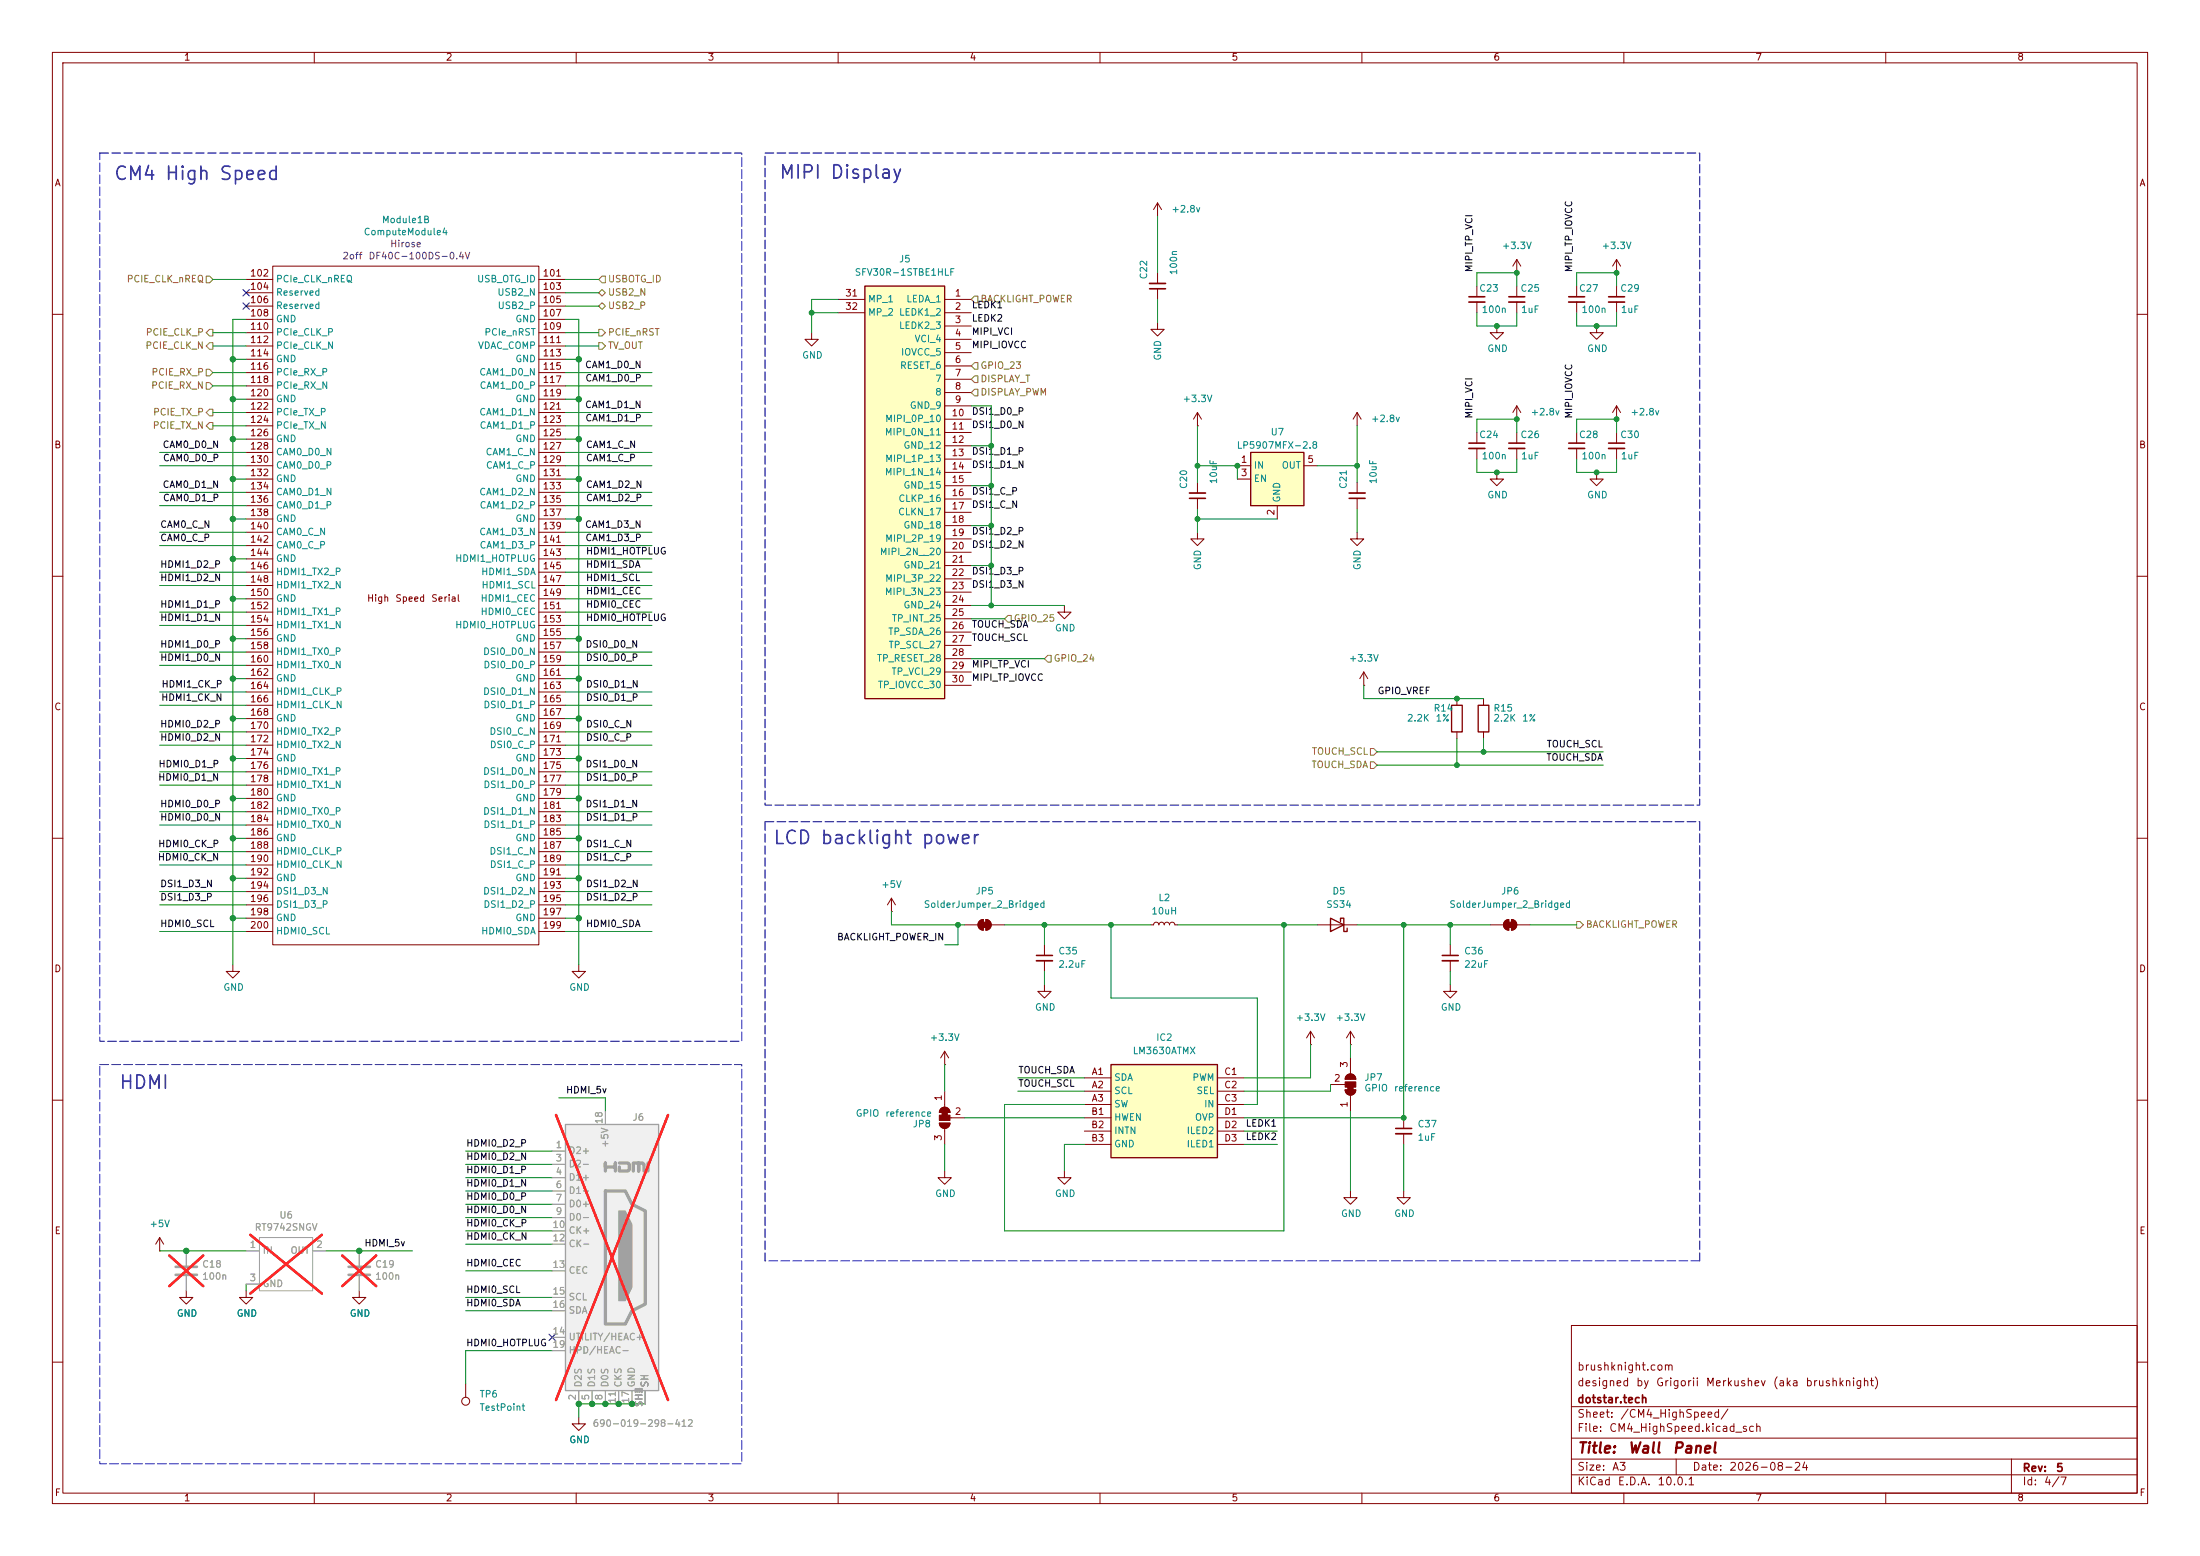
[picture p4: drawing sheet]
<svg xmlns="http://www.w3.org/2000/svg" width="420mm" height="297mm" viewBox="0 0 420 297" stroke-linecap="round" stroke-linejoin="round" font-family="sans-serif">
<g fill="none" stroke="#840000" stroke-width=".19">
<path d="M10 10h400v277h-400zM12 12h396v273h-396zM60 10v2M110 10v2M160 10v2M210 10v2M260 10v2M310 10v2M360 10v2M10 60h2M408 60h2M301 82.6v2"/>
<path d="M301 85.6v2M304.8 90.2v1.2h1.3l-1.3 1.3-1.3-1.3h1.3M10 110h2M408 110h2M10 160h2M408 160h2M10 210h2M408 210h2M300 253h108v32h-108zM10 260h2M300 278.5h108M300 274.5h108"/>
<path d="M300 268.5h108M320 278.5v3M384 278.5v6.5M408 260h2M60 285v2M110 285v2M160 285v2M210 285v2M260 285v2M300 281.5h108M310 285v2M360 285v2"/>
</g>
<path d="M299.5 84.6h3" fill="none" stroke="#840000" stroke-width=".3"/>
<path d="M299.5 85.6h3" fill="none" stroke="#840000" stroke-width=".33"/>
<path d="M165.1 54.6h15.2v78.8h-15.2z" fill="#ffffc2"/>
<path d="M165.1 54.6h15.2v78.8h-15.2zM277.1 134.6h2v5.1h-2zM282.2 134.6h2v5.1h-2z" fill="none" stroke="#840000" stroke-width=".25"/>
<g fill="none" stroke="#840000" stroke-width=".19">
<path d="M160 57.2h5.1M160 59.7h5.1M180.3 57.2h5.1M180.3 59.7h5.1M180.3 62.2h5.1M180.3 64.8h5.1M180.3 67.3h5.1M180.3 69.9h5.1M180.3 72.4h5.1M180.3 74.9h5.1M180.3 77.5h5.1M180.3 80h5.1"/>
<path d="M180.3 82.6h5.1M180.3 85.1h5.1M180.3 87.6h5.1M180.3 90.2h5.1M180.3 92.7h5.1M180.3 95.3h5.1M180.3 97.8h5.1M285.7 90.2v1.2h1.3l-1.3 1.3-1.2-1.3h1.2M180.3 100.3h5.1M180.3 102.9h5.1M180.3 105.4h5.1M180.3 108h5.1"/>
<path d="M180.3 110.5h5.1M180.3 113h5.1M180.3 115.6h5.1M180.3 118.1h5.1M180.3 120.7h5.1M180.3 123.2h5.1M180.3 125.7h5.1M180.3 128.3h5.1M180.3 130.8h5.1M278.1 133.4v1.2M278.1 139.7v1.3M283.2 133.4v1.2"/>
<path d="M283.2 139.7v1.3M250.2 199.4h.1M250.2 196.9l-.8 1.2M250.2 196.9l.8 1.2M250.2 196.9v2.5M35.6 246.4v1.2h1.2l-1.2 1.3-1.3-1.3h1.3M47 246.4v1.2h1.3l-1.3 1.3-1.3-1.3h1.3M88.9 264.2v2.5"/>
<circle cx="88.9" cy="267.5" r=".76"/>
</g>
<path d="M33.5 241.8h4.1M33.5 243.3h4.1" fill="none" stroke="#a1a1a1" stroke-width=".51"/>
<path d="M35.6 238.8v2.8M35.6 243.6v2.8" fill="none" stroke="#a1a1a1" stroke-width=".19"/>
<path d="M32.3 239.6l6.5 5.9M38.8 239.6l-6.5 5.9" fill="none" stroke="#ff2626" stroke-width=".46"/>
<path d="M107.9 214.6h17.8v50.8h-17.8z" fill="#f0f0f0"/>
<path d="M115.6 223.5v-1.5v.8h1.9v-.8v1.5M115.6 227.3h3.8l1.2 2.6 2.6 1.2v17.8l-2.6 1.3-1.2 2.5h-3.8zM118.2 222h1.7l.2 .2v1.1l-.2 .2h-1.7v-.7M120.9 223.5v-1.5h1v1.5v-1.5h.8l.2 .2v1.3M123.7 222v1.5" fill="none" stroke="#a1a1a1" stroke-width=".63"/>
<path d="M107.9 214.6h17.8v50.8h-17.8z" fill="none" stroke="#a1a1a1" stroke-width=".25"/>
<path d="M118.1 231.1h1.3l1.2 2.6v12l-1.2 2.6h-1.3z" fill="#a1a1a1" stroke="#a1a1a1" stroke-width=".19"/>
<g fill="none" stroke="#a1a1a1" stroke-width=".19">
<path d="M105.4 219.7h2.5M115.6 212.1v2.5M47 238.8h2.5M49.5 236.2h10.2v10.2h-10.2zM59.7 238.8h2.5M105.4 222.2h2.5M105.4 224.8h2.5M105.4 227.3h2.5M105.4 229.9h2.5M105.4 232.4h2.5M105.4 234.9h2.5M105.4 237.5h2.5"/>
<path d="M47 245.1h2.5M105.4 242.6h2.5M105.4 255.3h2.5M105.4 247.6h2.5M105.4 250.2h2.5M105.4 257.8h2.5M110.5 265.4v2.6M113 265.4v2.6M115.6 265.4v2.6M118.1 265.4v2.6M120.6 265.4v2.6M123.2 265.4v2.6"/>
</g>
<path d="M106.1 212.8l21.4 54.4M127.5 212.8l-21.4 54.4M47.8 235.7l13.6 11.2M61.4 235.7l-13.6 11.2" fill="none" stroke="#ff2626" stroke-width=".46"/>
<g fill="none" stroke="#840000" stroke-width=".19">
<path d="M281.9 54.6v2M281.9 57.7v2M289.6 52.1h.1M289.6 49.5l-.8 1.3M289.6 49.5l.7 1.3M289.6 49.5v2.6M289.6 54.6v2M289.6 57.7v2M301 54.6v2M301 57.7v2M308.6 52.1h.1M308.6 49.5v2.6"/>
<path d="M308.6 54.6v2M308.6 57.7v2M308.6 49.5l-.8 1.3M308.6 49.5l.8 1.3M154.9 63.5v1.3h1.3l-1.3 1.2-1.2-1.2h1.2M221 61.6v1.3h1.2l-1.2 1.2-1.3-1.2h1.3M259.1 78.7v2.6M259.1 78.7l-.8 1.3M259.1 78.7l.7 1.3M285.7 62.2v1.3h1.3l-1.3 1.3-1.2-1.3h1.2M289.6 77.5v2.5M289.6 77.5l-.8 1.2"/>
<path d="M289.6 77.5l.7 1.2M304.8 62.2v1.3h1.3l-1.3 1.3-1.3-1.3h1.3M228.6 92.1v2M228.6 95.1v2.1M259.1 92.1v2M259.1 95.1v2.1M281.9 82.6v2M281.9 85.6v2M289.6 82.6v2M289.6 85.6v2M228.6 101.6v1.3h1.3l-1.3 1.2-1.3-1.2h1.3M184.1 176.5h2.6"/>
<path d="M187 175.8l.7-.3v2a1.02 1.02 0 0 1-.9-.6 1.02 1.02 0 0 1 .2-1.1zM188.2 175.5a1.02 1.02 0 0 1 1 1 1.02 1.02 0 0 1-1 1zM189.2 176.5h2.6M219.7 176.5h.5l.2-.3 .3-.2 .4 .2 .1 .3 .2-.3 .3-.2 .4 .2 .1 .3 .2-.3 .4-.2 .3 .2 .2 .3 .1-.3 .4-.2 .3 .2 .2 .3h.5M284.5 176.5h2.5M287.3 175.8l.7-.3v2a1.02 1.02 0 0 1-.9-.6 1.02 1.02 0 0 1 .2-1.1zM288.5 175.5a1.02 1.02 0 0 1 1.1 1 1.02 1.02 0 0 1-1.1 1zM289.6 176.5h2.5M199.4 188v1.2h1.3l-1.3 1.3-1.3-1.3h1.3M199.4 180.3v2.1M199.4 183.4v2M257.8 199.4h.1"/>
<path d="M257.8 196.9l-.8 1.2M257.8 196.9l.8 1.2M257.8 196.9v2.5M276.9 188v1.2h1.2l-1.2 1.3-1.3-1.3h1.3M276.9 180.3v2.1M276.9 183.4v2M30.5 238.8h.1M30.5 236.2l-.8 1.3M30.5 236.2l.7 1.3M30.5 236.2v2.6M257.8 227.3v1.3h1.3l-1.3 1.3-1.3-1.3h1.3M268 227.3v1.3h1.2l-1.2 1.3-1.3-1.3h1.3"/>
<path d="M68.6 246.4v1.2h1.2l-1.2 1.3-1.3-1.3h1.3M110.5 270.5v1.3h1.3l-1.3 1.2-1.3-1.2h1.3"/>
</g>
<path d="M280.4 56.6h3.1M288 56.6h3.1M299.5 56.6h3M307.1 56.6h3M227.1 95.1h3M257.6 95.1h3M280.4 84.6h3.1M288 84.6h3.1M197.9 182.4h3M275.3 182.4h3.1" fill="none" stroke="#840000" stroke-width=".3"/>
<path d="M280.4 57.7h3.1M288 57.7h3.1M299.5 57.7h3M307.1 57.7h3M227.1 94.1h3M257.6 94.1h3M280.4 85.6h3.1M288 85.6h3.1M197.9 183.4h3M275.3 183.4h3.1" fill="none" stroke="#840000" stroke-width=".33"/>
<g fill="#840000" stroke="#840000" stroke-width=".19">
<path d="M187.5 176h1v1h-1z"/>
<path d="M187 175.8l.7-.3v2a1.02 1.02 0 0 1-.9-.6 1.02 1.02 0 0 1 .2-1.1z"/>
<path d="M188.2 175.5a1.02 1.02 0 0 1 1 1 1.02 1.02 0 0 1-1 1z"/>
<path d="M287.8 176h1v1h-1z"/>
<path d="M287.3 175.8l.7-.3v2a1.02 1.02 0 0 1-.9-.6 1.02 1.02 0 0 1 .2-1.1z"/>
<path d="M288.5 175.5a1.02 1.02 0 0 1 1.1 1 1.02 1.02 0 0 1-1.1 1z"/>
</g>
<path d="M212.1 203.2h20.3v17.8h-20.3z" fill="#ffffc2"/>
<path d="M254 175.3l2.5 1.2-2.5 1.3zM255.9 175.9v-.6h.6v2.5h.7v-.6M212.1 203.2h20.3v17.8h-20.3z" fill="none" stroke="#840000" stroke-width=".25"/>
<g fill="none" stroke="#840000" stroke-width=".19">
<path d="M47 53.3h5.1M47 55.9h5.1M47 58.4h5.1M52.1 50.8h50.8v129.5h-50.8zM102.9 53.3h5M102.9 55.9h5M102.9 58.4h5M221 52.1v2M221 55.1v2.1M47 61h5.1M47 63.5h5.1M47 66h5.1"/>
<path d="M47 68.6h5.1M47 71.1h5.1M47 73.7h5.1M47 76.2h5.1M47 78.7h5.1M102.9 61h5M102.9 63.5h5M102.9 66h5M102.9 68.6h5M102.9 71.1h5M102.9 73.7h5M102.9 76.2h5"/>
<path d="M102.9 78.7h5M47 81.3h5.1M47 83.8h5.1M47 86.4h5.1M47 88.9h5.1M47 91.4h5.1M47 94h5.1M47 96.5h5.1M47 99.1h5.1M102.9 81.3h5M102.9 83.8h5M102.9 86.4h5"/>
<path d="M102.9 88.9h5M102.9 91.4h5M102.9 94h5M102.9 96.5h5M102.9 99.1h5M308.6 82.6v2M308.6 85.6v2M47 101.6h5.1M47 104.1h5.1M47 106.7h5.1M47 109.2h5.1M47 111.8h5.1"/>
<path d="M47 114.3h5.1M47 116.8h5.1M47 119.4h5.1M102.9 101.6h5M102.9 104.1h5M102.9 106.7h5M102.9 109.2h5M102.9 111.8h5M102.9 114.3h5M102.9 116.8h5M102.9 119.4h5M47 121.9h5.1"/>
<path d="M47 124.5h5.1M47 127h5.1M47 129.5h5.1M47 132.1h5.1M47 134.6h5.1M47 137.2h5.1M47 139.7h5.1M102.9 121.9h5M102.9 124.5h5M102.9 127h5M102.9 129.5h5M102.9 132.1h5"/>
<path d="M102.9 134.6h5M102.9 137.2h5M102.9 139.7h5M47 142.2h5.1M47 144.8h5.1M47 147.3h5.1M47 149.9h5.1M47 152.4h5.1M47 154.9h5.1M47 157.5h5.1M102.9 142.2h5M102.9 144.8h5"/>
<path d="M102.9 147.3h5M102.9 149.9h5M102.9 152.4h5M102.9 154.9h5M102.9 157.5h5M47 160h5.1M47 162.6h5.1M47 165.1h5.1M47 167.6h5.1M47 170.2h5.1M47 172.7h5.1M47 175.3h5.1"/>
<path d="M47 177.8h5.1M102.9 160h5M102.9 162.6h5M102.9 165.1h5M102.9 167.6h5M102.9 170.2h5M102.9 172.7h5M102.9 175.3h5M102.9 177.8h5M170.2 174h.1M170.2 171.5l-.8 1.2M170.2 171.5l.7 1.2"/>
<path d="M170.2 171.5v2.5M251.5 176.5h7.6M110.5 184.2v1.2h1.3l-1.3 1.3-1.3-1.3h1.3M179.3 214.4h2.1a1.02 1.02 0 0 1-1.1 1 1.02 1.02 0 0 1-1-1zM179.6 211.6a1.02 1.02 0 0 1 1.1-.2 1.02 1.02 0 0 1 .7 .9h-2.1zM180.3 203.2h.1M180.3 200.7v2.5M180.3 208.3v3M180.3 215.4v3M180.3 200.7l-.7 1.2M180.3 200.7l.8 1.2M181.4 213.4h2.7"/>
<path d="M207 205.7h5.1M207 208.3h5.1M207 210.8h5.1M207 213.4h5.1M207 215.9h5.1M207 218.4h5.1M232.4 205.7h5.1M232.4 208.3h5.1M232.4 210.8h5.1M232.4 213.4h5.1M232.4 215.9h5.1M232.4 218.4h5.1"/>
<path d="M254 207h2.8M256.8 208h2a1.02 1.02 0 0 1-1 1 1.02 1.02 0 0 1-1-1zM257.1 205.3a1.02 1.02 0 0 1 1.1-.2 1.02 1.02 0 0 1 .6 .9h-2zM257.8 201.9v3.1M257.8 209v3.1M268 213.4v2M268 216.4v2M180.3 223.5v1.3h1.3l-1.3 1.3-1.2-1.3h1.2M203.2 223.5v1.3h1.3l-1.3 1.3-1.3-1.3h1.3"/>
</g>
<path d="M219.5 55.1h3M307.1 84.6h3M266.4 215.4h3.1" fill="none" stroke="#840000" stroke-width=".3"/>
<path d="M219.5 54.1h3M307.1 85.6h3M266.4 216.4h3.1" fill="none" stroke="#840000" stroke-width=".33"/>
<path d="M66.5 241.8h4.1M66.5 243.3h4.1" fill="none" stroke="#a1a1a1" stroke-width=".51"/>
<path d="M68.6 238.8v2.8M68.6 243.6v2.8" fill="none" stroke="#a1a1a1" stroke-width=".19"/>
<path d="M65.3 239.6l6.5 5.9M71.8 239.6l-6.5 5.9" fill="none" stroke="#ff2626" stroke-width=".46"/>
<g fill="#840000" stroke="#840000" stroke-width=".19">
<path d="M257.3 207.5h1v.5h-1z"/>
<path d="M256.8 208h2a1.02 1.02 0 0 1-1 1 1.02 1.02 0 0 1-1-1z"/>
<path d="M256.8 206.5h2v1h-2z"/>
<path d="M257.1 205.3a1.02 1.02 0 0 1 1.1-.2 1.02 1.02 0 0 1 .6 .9h-2z"/>
<path d="M179.8 212.3h1v.6h-1z"/>
<path d="M179.6 211.6a1.02 1.02 0 0 1 1.1-.2 1.02 1.02 0 0 1 .7 .9h-2.1z"/>
<path d="M179.3 212.9h2.1v1h-2.1z"/>
<path d="M179.3 214.4h2.1a1.02 1.02 0 0 1-1.1 1 1.02 1.02 0 0 1-1-1z"/>
</g>
<path d="M238.8 86.4h10.1v10.1h-10.1z" fill="#ffffc2"/>
<path d="M238.8 86.4h10.1v10.1h-10.1z" fill="none" stroke="#840000" stroke-width=".25"/>
<g fill="none" stroke="#840000" stroke-width=".19">
<path d="M221 38.7l-.8 1.3M221 38.7l.7 1.3M221 38.7v2.6M228.6 78.7l-.8 1.3M228.6 78.7l.8 1.3M228.6 78.7v2.6M308.6 77.5l-.8 1.2M308.6 77.5l.8 1.2M308.6 77.5v2.5M228.6 81.3h.1M236.2 88.9h2.6M236.2 91.4h2.6"/>
<path d="M243.8 96.5v2.6M248.9 88.9h2.6M203.2 115.6v1.2h1.3l-1.3 1.3-1.3-1.3h1.3M259.1 101.6v1.3h1.2l-1.2 1.2-1.3-1.2h1.3M260.3 130.8h.1M260.3 128.3l-.7 1.2M260.3 128.3l.8 1.2M260.3 128.3v2.5M44.4 184.2v1.2h1.3l-1.3 1.3-1.2-1.3h1.2"/>
</g>
<g fill="none" stroke="#848400" stroke-width=".19">
<path d="M39.4 52.7h.6l.6 .6-.6 .7h-.6zM114.3 55.9l.6-.7 .7 .7-.7 .6zM114.3 58.4l.6-.6 .7 .6-.7 .7zM114.9 52.7h.7v1.3h-.7l-.6-.7zM186.1 56.5h.6v1.3h-.6l-.7-.6zM39.4 78.7l.6-.6h.6v1.3h-.6zM39.4 70.5h.6l.6 .6-.6 .7h-.6zM39.4 66l.6-.6h.6v1.3h-.6zM39.4 73h.6l.6 .7-.6 .6h-.6zM40 62.9h.6v1.2h-.6l-.6-.6zM114.3 62.9h.6l.7 .6-.7 .6h-.6zM114.3 65.4h.6l.7 .6-.7 .7h-.6z"/>
<path d="M186.1 74.3h.6v1.3h-.6l-.7-.7zM186.1 71.8h.6v1.2h-.6l-.7-.6zM186.1 69.2h.6v1.3h-.6l-.7-.6zM39.4 81.3l.6-.7h.6v1.3h-.6zM192.4 117.5h.6v1.2h-.6l-.6-.6zM200 125.1h.7v1.3h-.7l-.6-.7zM261.6 142.9h.7l.6 .6-.6 .6h-.7zM261.6 145.4h.7l.6 .7-.6 .6h-.7zM301 175.9h.6l.7 .6-.7 .7h-.6z"/>
</g>
<path d="M19 29.2h122.6v169.6h-122.6zM146 29.2h178.5v124.5h-178.5zM146 156.8h178.5M146 156.8v83.9M324.5 156.8v83.9M19 203.2h122.6v76.2h-122.6zM324.5 240.7h-178.5" fill="none" stroke="#0000c2" stroke-width=".19" stroke-dasharray="1.7 .6"/>
<g fill="none" stroke="#008400" stroke-width=".19">
<path d="M40.6 53.3h6.4M107.9 55.9h6.4M107.9 53.3h6.4M107.9 58.4h6.4M154.9 59.7h5.1M160 57.2h-5.1v6.3M221 41.3v10.8M221 57.2v4.4M281.9 59.7v2.5h7.7v-2.5M281.9 54.6v-2.5h7.7v2.5M301 59.7v2.5h7.6v-2.5M301 54.6v-2.5h7.6v2.5"/>
<path d="M40.6 71.1h6.4M40.6 73.7h6.4M40.6 66h6.4M40.6 63.5h6.4M40.6 78.7h6.4M44.4 68.6h2.6M44.4 76.2h2.6M47 61h-2.6v123.2M107.9 61h2.6v123.2M107.9 71.1h16.6M107.9 68.6h2.6M107.9 73.7h16.6"/>
<path d="M107.9 76.2h2.6M107.9 66h6.4M107.9 63.5h6.4M107.9 78.7h16.6M185.4 77.5h3.8v38.1M30.5 88.9h16.5M30.5 86.4h16.5M30.5 96.5h16.5M30.5 94h16.5M40.6 81.3h6.4M44.4 99.1h2.6M44.4 91.4h2.6"/>
<path d="M44.4 83.8h2.6M107.9 99.1h2.6M107.9 88.9h16.6M107.9 86.4h16.6M107.9 96.5h16.6M107.9 94h16.6M107.9 91.4h2.6M107.9 83.8h2.6M107.9 81.3h16.6M185.4 85.1h3.8M185.4 92.7h3.8M228.6 99.1h15.2"/>
<path d="M228.6 88.9h7.6v2.5M228.6 81.3v10.8M228.6 97.2v4.4M251.5 88.9h7.6M259.1 81.3v10.8M259.1 97.2v4.4M281.9 87.6v2.6h7.7v-2.6M281.9 82.6v-2.6h7.7v2.6M301 87.6v2.6h7.6v-2.6M301 82.6v-2.6h7.6v2.6M30.5 101.6h16.5M30.5 104.1h16.5"/>
<path d="M30.5 119.4h16.5M30.5 116.8h16.5M30.5 111.8h16.5M30.5 109.2h16.5M44.4 114.3h2.6M44.4 106.7h2.6M107.9 101.6h16.6M107.9 104.1h16.6M107.9 119.4h16.6M107.9 116.8h16.6M107.9 114.3h16.6M107.9 111.8h16.6"/>
<path d="M107.9 106.7h16.6M107.9 109.2h16.6M185.4 108h3.8M185.4 100.3h3.8M185.4 115.6h17.8M185.4 118.1h6.4M30.5 139.7h16.5M30.5 132.1h16.5M30.5 134.6h16.5M30.5 127h16.5M30.5 124.5h16.5M44.4 137.2h2.6"/>
<path d="M44.4 121.9h2.6M44.4 129.5h2.6M107.9 137.2h2.6M107.9 139.7h16.6M107.9 132.1h16.6M107.9 134.6h16.6M107.9 121.9h2.6M107.9 129.5h2.6M107.9 127h16.6M107.9 124.5h16.6M185.4 125.7h14M260.3 130.8v2.6h22.9"/>
<path d="M30.5 154.9h16.5M30.5 157.5h16.5M30.5 149.9h16.5M30.5 142.2h16.5M30.5 147.3h16.5M44.4 152.4h2.6M44.4 144.8h2.6M107.9 154.9h16.6M107.9 152.4h2.6M107.9 157.5h16.6M107.9 144.8h2.6M107.9 149.9h16.6"/>
<path d="M107.9 142.2h16.6M107.9 147.3h16.6M262.9 146.1h43.2M262.9 143.5h43.2M278.1 141v5.1M283.2 141v2.5M30.5 170.2h16.5M30.5 172.7h16.5M30.5 162.6h16.5M30.5 165.1h16.5M30.5 177.8h16.5M44.4 160h2.6"/>
<path d="M44.4 167.6h2.6M44.4 175.3h2.6M107.9 160h2.6M107.9 170.2h16.6M107.9 172.7h16.6M107.9 162.6h16.6M107.9 165.1h16.6M107.9 167.6h2.6M107.9 177.8h16.6M107.9 175.3h2.6M170.2 174v2.5h13.9M182.9 176.5v3.8h-2.6"/>
<path d="M191.8 176.5h27.9M199.4 176.5v3.8M212.1 176.5v14h27.9v20.3h-2.5M224.8 176.5h26.7M245.1 176.5v58.4h-53.3v-24.1h15.2M259.1 176.5h25.4M268 176.5v36.9h-30.5M276.9 176.5v3.8M292.1 176.5h8.9M199.4 185.4v2.6M250.2 199.4v6.3h-12.7M257.8 199.4v2.5"/>
<path d="M276.9 185.4v2.6M88.9 219.7h16.5M106.7 209.6h8.9v2.5M180.3 203.2v5.1M180.3 218.4v5.1M184.1 213.4h22.9M194.3 208.3h12.7M194.3 205.7h12.7M207 218.4h-3.8v5.1M237.5 218.4h6.3M237.5 215.9h6.3M254 207v1.3h-16.5"/>
<path d="M257.8 212.1v15.2M268 218.4v8.9M30.5 238.8h16.5M62.2 238.8h16.5M88.9 234.9h16.5M88.9 224.8h16.5M88.9 222.2h16.5M88.9 227.3h16.5M88.9 229.9h16.5M88.9 237.5h16.5M88.9 232.4h16.5M47 245.1v1.3"/>
<path d="M88.9 242.6h16.5M88.9 247.6h16.5M88.9 250.2h16.5M105.4 257.8h-16.5v6.4M123.2 268h-12.7v2.5"/>
</g>
<path d="M46.4 55.3l1.2 1.2M46.4 57.8l1.2 1.2M47.6 55.3l-1.2 1.2M47.6 57.8l-1.2 1.2M104.8 254.7l1.2 1.2M106 254.7l-1.2 1.2" fill="none" stroke="#000084" stroke-width=".19"/>
<g fill="none" stroke="#a1a1a1" stroke-width=".19">
<path d="M105.4 219.7h2.5M115.6 212.1v2.5M35.6 238.8v2.8M47 238.8h2.5M59.7 238.8h2.5M68.6 238.8v2.8M105.4 222.2h2.5M105.4 224.8h2.5M105.4 227.3h2.5M105.4 229.9h2.5M105.4 232.4h2.5M105.4 234.9h2.5"/>
<path d="M105.4 237.5h2.5M35.6 243.6v2.8M47 245.1h2.5M68.6 243.6v2.8M105.4 242.6h2.5M105.4 255.3h2.5M105.4 247.6h2.5M105.4 250.2h2.5M105.4 257.8h2.5M110.5 265.4v2.6M113 265.4v2.6M115.6 265.4v2.6"/>
<path d="M118.1 265.4v2.6M120.6 265.4v2.6M123.2 265.4v2.6"/>
</g>
<path d="M106.1 212.8l21.4 54.4M127.5 212.8l-21.4 54.4M32.3 239.6l6.5 5.9M38.8 239.6l-6.5 5.9M47.8 235.7l13.6 11.2M61.4 235.7l-13.6 11.2M65.3 239.6l6.5 5.9M71.8 239.6l-6.5 5.9" fill="none" stroke="#ff2626" stroke-width=".46"/>
<g fill="#008400" stroke="#008400" stroke-width=".19">
<circle cx="278.1" cy="146.1" r=".46"/>
<circle cx="283.2" cy="143.5" r=".46"/>
<circle cx="278.1" cy="133.4" r=".46"/>
<circle cx="285.7" cy="90.2" r=".46"/>
<circle cx="304.8" cy="90.2" r=".46"/>
<circle cx="245.1" cy="176.5" r=".46"/>
<circle cx="276.9" cy="176.5" r=".46"/>
<circle cx="268" cy="176.5" r=".46"/>
<circle cx="268" cy="213.4" r=".46"/>
<circle cx="189.2" cy="115.6" r=".46"/>
<circle cx="199.4" cy="176.5" r=".46"/>
<circle cx="182.9" cy="176.5" r=".46"/>
<circle cx="212.1" cy="176.5" r=".46"/>
<circle cx="289.6" cy="80" r=".46"/>
<circle cx="285.7" cy="62.2" r=".46"/>
<circle cx="228.6" cy="88.9" r=".46"/>
<circle cx="228.6" cy="99.1" r=".46"/>
<circle cx="189.2" cy="92.7" r=".46"/>
<circle cx="189.2" cy="100.3" r=".46"/>
<circle cx="189.2" cy="108" r=".46"/>
<circle cx="189.2" cy="85.1" r=".46"/>
<circle cx="154.9" cy="59.7" r=".46"/>
<circle cx="259.1" cy="88.9" r=".46"/>
<circle cx="308.6" cy="80" r=".46"/>
<circle cx="236.2" cy="88.9" r=".46"/>
<circle cx="304.8" cy="62.2" r=".46"/>
<circle cx="289.6" cy="52.1" r=".46"/>
<circle cx="308.6" cy="52.1" r=".46"/>
<circle cx="110.5" cy="152.4" r=".51"/>
<circle cx="110.5" cy="144.8" r=".51"/>
<circle cx="110.5" cy="137.2" r=".51"/>
<circle cx="110.5" cy="160" r=".51"/>
<circle cx="110.5" cy="167.6" r=".51"/>
<circle cx="110.5" cy="175.3" r=".51"/>
<circle cx="44.5" cy="99.1" r=".51"/>
<circle cx="44.5" cy="83.8" r=".51"/>
<circle cx="44.5" cy="91.4" r=".51"/>
<circle cx="110.5" cy="121.9" r=".51"/>
<circle cx="110.5" cy="99.1" r=".51"/>
<circle cx="110.5" cy="129.5" r=".51"/>
<circle cx="110.5" cy="91.4" r=".51"/>
<circle cx="110.5" cy="83.8" r=".51"/>
<circle cx="110.5" cy="68.6" r=".51"/>
<circle cx="110.5" cy="76.2" r=".51"/>
<circle cx="44.5" cy="76.2" r=".51"/>
<circle cx="44.5" cy="68.6" r=".51"/>
<circle cx="44.5" cy="137.2" r=".51"/>
<circle cx="44.5" cy="129.5" r=".51"/>
<circle cx="44.5" cy="121.9" r=".51"/>
<circle cx="44.5" cy="114.3" r=".51"/>
<circle cx="44.5" cy="106.7" r=".51"/>
<circle cx="44.5" cy="160" r=".51"/>
<circle cx="44.5" cy="144.8" r=".51"/>
<circle cx="44.5" cy="175.3" r=".51"/>
<circle cx="44.5" cy="167.6" r=".51"/>
<circle cx="44.5" cy="152.4" r=".51"/>
<circle cx="110.5" cy="268" r=".51"/>
<circle cx="113" cy="268" r=".51"/>
<circle cx="118.1" cy="268" r=".51"/>
<circle cx="120.7" cy="268" r=".51"/>
<circle cx="115.6" cy="268" r=".51"/>
<circle cx="35.6" cy="238.8" r=".51"/>
<circle cx="68.6" cy="238.8" r=".51"/>
</g>
<g font-size="2.5" fill="#0000c2">
<text x="21.6" y="35">CM4 High Speed</text>
<text x="148.6" y="34.8">MIPI Display</text>
<text x="147.4" y="161.8">LCD backlight power</text>
<text x="22.6" y="208.5">HDMI</text>
</g>
<g font-size="2" fill="#840000">
<text x="301" y="277.9">Title:</text>
<text x="310.6" y="277.9">Wall</text>
<text x="319.2" y="277.9">Panel</text>
</g>
<g font-size="1.5" fill="#840000">
<text x="301" y="262">brushknight.com</text>
<text x="301" y="268.2">dotstar.tech</text>
<text x="301" y="265">designed</text>
<text x="312.2" y="265">by</text>
<text x="316" y="265">Grigorii</text>
<text x="325.5" y="265">Merkushev</text>
<text x="338.3" y="265">(aka</text>
<text x="344.6" y="265">brushknight)</text>
<text x="301" y="273.7">File:</text>
<text x="301" y="271">Sheet:</text>
<text x="307.1" y="273.7">CM4_HighSpeed.kicad_sch</text>
<text x="309.2" y="271">/CM4_HighSpeed/</text>
<text x="301" y="281.1">Size:</text>
<text x="307.6" y="281.1">A3</text>
<text x="323" y="281.1">Date:</text>
<text x="330" y="281.1">2026-08-24</text>
<text x="386" y="281.3">Rev:</text>
<text x="392.4" y="281.3">5</text>
<text x="301" y="283.9">KiCad</text>
<text x="308.7" y="283.9">E.D.A.</text>
<text x="316.3" y="283.9">10.0.1</text>
<text x="386" y="283.9">Id:</text>
<text x="390.1" y="283.9">4/7</text>
</g>
<g font-size="1.3" fill="#840000">
<text x="35" y="11.9">1</text>
<text x="85" y="11.9">2</text>
<text x="135" y="11.9">3</text>
<text x="185" y="11.9">4</text>
<text x="235" y="11.9">5</text>
<text x="285" y="11.9">6</text>
<text x="335" y="11.9">7</text>
<text x="385" y="11.9">8</text>
<text x="10.3" y="35.9">A</text>
<text x="408.3" y="35.9">A</text>
<text x="47.6" y="53.1">102</text>
<text x="103.5" y="53.1">101</text>
<text x="47.6" y="55.6">104</text>
<text x="47.6" y="58.2">106</text>
<text x="103.5" y="55.6">103</text>
<text x="103.5" y="58.2">105</text>
<text x="161.2" y="56.9">31</text>
<text x="161.2" y="59.4">32</text>
<text x="182.2" y="56.9">1</text>
<text x="182.2" y="59.4">2</text>
<text x="47.6" y="60.7">108</text>
<text x="47.6" y="63.2">110</text>
<text x="47.6" y="65.8">112</text>
<text x="103.5" y="60.7">107</text>
<text x="103.5" y="63.2">109</text>
<text x="103.5" y="65.8">111</text>
<text x="182.2" y="62">3</text>
<text x="182.2" y="64.5">4</text>
<text x="47.6" y="68.3">114</text>
<text x="47.6" y="70.9">116</text>
<text x="103.5" y="68.3">113</text>
<text x="103.5" y="70.9">115</text>
<text x="182.2" y="67.1">5</text>
<text x="182.2" y="69.6">6</text>
<text x="47.6" y="73.4">118</text>
<text x="47.6" y="75.9">120</text>
<text x="103.5" y="73.4">117</text>
<text x="103.5" y="75.9">119</text>
<text x="182.2" y="72.1">7</text>
<text x="182.2" y="74.7">8</text>
<text x="182.2" y="77.2">9</text>
<text x="47.6" y="78.5">122</text>
<text x="47.6" y="81">124</text>
<text x="47.6" y="83.6">126</text>
<text x="103.5" y="78.5">121</text>
<text x="103.5" y="81">123</text>
<text x="103.5" y="83.6">125</text>
<text x="181.6" y="79.8">10</text>
<text x="181.6" y="82.3">11</text>
<text x="10.3" y="85.9">B</text>
<text x="47.6" y="86.1">128</text>
<text x="47.6" y="88.6">130</text>
<text x="103.5" y="86.1">127</text>
<text x="103.5" y="88.6">129</text>
<text x="181.6" y="84.8">12</text>
<text x="181.6" y="87.4">13</text>
<text x="181.6" y="89.9">14</text>
<text x="236.8" y="88.6">1</text>
<text x="249.5" y="88.6">5</text>
<text x="408.2" y="85.9">B</text>
<text x="47.6" y="91.2">132</text>
<text x="47.6" y="93.7">134</text>
<text x="103.5" y="91.2">131</text>
<text x="103.5" y="93.7">133</text>
<text x="181.6" y="92.5">15</text>
<text x="181.6" y="95">16</text>
<text x="236.8" y="91.2">3</text>
<text x="47.6" y="96.3">136</text>
<text x="47.6" y="98.8">138</text>
<text x="47.6" y="101.3">140</text>
<text x="103.5" y="96.3">135</text>
<text x="103.5" y="98.8">137</text>
<text x="103.5" y="101.3">139</text>
<text x="181.6" y="97.5">17</text>
<text x="181.6" y="100.1">18</text>
<text x="243.6" y="98.5" transform="rotate(-90 243.6 98.5)">2</text>
<text x="47.6" y="103.9">142</text>
<text x="47.6" y="106.4">144</text>
<text x="103.5" y="103.9">141</text>
<text x="103.5" y="106.4">143</text>
<text x="181.6" y="102.6">19</text>
<text x="181.6" y="105.2">20</text>
<text x="181.6" y="107.7">21</text>
<text x="47.6" y="109">146</text>
<text x="47.6" y="111.5">148</text>
<text x="103.5" y="109">145</text>
<text x="103.5" y="111.5">147</text>
<text x="181.6" y="110.2">22</text>
<text x="181.6" y="112.8">23</text>
<text x="47.6" y="114">150</text>
<text x="47.6" y="116.6">152</text>
<text x="47.6" y="119.1">154</text>
<text x="70" y="115.2">High</text>
<text x="75.4" y="115.2">Speed</text>
<text x="82.2" y="115.2">Serial</text>
<text x="103.5" y="114">149</text>
<text x="103.5" y="116.6">151</text>
<text x="103.5" y="119.1">153</text>
<text x="181.6" y="115.3">24</text>
<text x="181.6" y="117.9">25</text>
<text x="47.6" y="121.7">156</text>
<text x="47.6" y="124.2">158</text>
<text x="103.5" y="121.7">155</text>
<text x="103.5" y="124.2">157</text>
<text x="181.6" y="120.4">26</text>
<text x="181.6" y="122.9">27</text>
<text x="181.6" y="125.5">28</text>
<text x="47.6" y="126.7">160</text>
<text x="47.6" y="129.3">162</text>
<text x="47.6" y="131.8">164</text>
<text x="103.5" y="126.7">159</text>
<text x="103.5" y="129.3">161</text>
<text x="103.5" y="131.8">163</text>
<text x="181.6" y="128">29</text>
<text x="181.6" y="130.6">30</text>
<text x="10.3" y="135.9">C</text>
<text x="47.6" y="134.4">166</text>
<text x="47.6" y="136.9">168</text>
<text x="103.5" y="134.4">165</text>
<text x="103.5" y="136.9">167</text>
<text x="408.2" y="135.9">C</text>
<text x="47.6" y="139.4">170</text>
<text x="47.6" y="142">172</text>
<text x="103.5" y="139.4">169</text>
<text x="103.5" y="142">171</text>
<text x="47.6" y="144.5">174</text>
<text x="47.6" y="147.1">176</text>
<text x="47.6" y="149.6">178</text>
<text x="103.5" y="144.5">173</text>
<text x="103.5" y="147.1">175</text>
<text x="103.5" y="149.6">177</text>
<text x="47.6" y="152.1">180</text>
<text x="47.6" y="154.7">182</text>
<text x="103.5" y="152.1">179</text>
<text x="103.5" y="154.7">181</text>
<text x="47.6" y="157.2">184</text>
<text x="47.6" y="159.8">186</text>
<text x="103.5" y="157.2">183</text>
<text x="103.5" y="159.8">185</text>
<text x="47.6" y="162.3">188</text>
<text x="47.6" y="164.8">190</text>
<text x="47.6" y="167.4">192</text>
<text x="103.5" y="162.3">187</text>
<text x="103.5" y="164.8">189</text>
<text x="103.5" y="167.4">191</text>
<text x="47.6" y="169.9">194</text>
<text x="47.6" y="172.5">196</text>
<text x="103.5" y="169.9">193</text>
<text x="103.5" y="172.5">195</text>
<text x="47.6" y="175">198</text>
<text x="47.6" y="177.5">200</text>
<text x="103.5" y="175">197</text>
<text x="103.5" y="177.5">199</text>
<text x="10.3" y="185.9">D</text>
<text x="408.2" y="185.9">D</text>
<text x="257.6" y="203.9" transform="rotate(-90 257.6 203.9)">3</text>
<text x="208.3" y="205.5">A1</text>
<text x="208.3" y="208">A2</text>
<text x="233.6" y="205.5">C1</text>
<text x="233.6" y="208">C2</text>
<text x="254.6" y="206.8">2</text>
<text x="180.1" y="210.3" transform="rotate(-90 180.1 210.3)">1</text>
<text x="182.2" y="213.1">2</text>
<text x="208.2" y="213.1">B1</text>
<text x="208.2" y="215.6">B2</text>
<text x="208.3" y="210.6">A3</text>
<text x="233.6" y="210.6">C3</text>
<text x="233.6" y="213.1">D1</text>
<text x="233.6" y="215.6">D2</text>
<text x="257.6" y="211.5" transform="rotate(-90 257.6 211.5)">1</text>
<text x="180.1" y="217.9" transform="rotate(-90 180.1 217.9)">3</text>
<text x="208.2" y="218.2">B3</text>
<text x="233.6" y="218.2">D3</text>
<text x="10.3" y="235.9">E</text>
<text x="408.3" y="235.9">E</text>
<text x="10.3" y="285.9">F</text>
<text x="35" y="286.9">1</text>
<text x="85" y="286.9">2</text>
<text x="135" y="286.9">3</text>
<text x="185" y="286.9">4</text>
<text x="235" y="286.9">5</text>
<text x="285" y="286.9">6</text>
<text x="335" y="286.9">7</text>
<text x="385" y="286.9">8</text>
<text x="408.3" y="285.9">F</text>
</g>
<g font-size="1.3" fill="#008484">
<text x="223.5" y="40.9">+2.8v</text>
<text x="69.3" y="45.2">ComputeModule4</text>
<text x="72.8" y="42.9">Module1B</text>
<text x="286.6" y="47.9">+3.3V</text>
<text x="305.7" y="47.9">+3.3V</text>
<text x="163.1" y="52.9">SFV30R-1STBE1HLF</text>
<text x="171.5" y="50.4">J5</text>
<text x="219.3" y="53.4" transform="rotate(-90 219.3 53.4)">C22</text>
<text x="225" y="52.6" transform="rotate(-90 225 52.6)">100n</text>
<text x="52.6" y="54.2">PCIe_CLK_nREQ</text>
<text x="52.6" y="56.7">Reserved</text>
<text x="52.6" y="59.3">Reserved</text>
<text x="91" y="54.2">USB_OTG_ID</text>
<text x="94.8" y="56.7">USB2_N</text>
<text x="94.9" y="59.3">USB2_P</text>
<text x="165.6" y="58">MP_1</text>
<text x="172.9" y="58">LEDA_1</text>
<text x="282.3" y="56">C23</text>
<text x="290.2" y="56">C25</text>
<text x="301.3" y="56">C27</text>
<text x="309.2" y="56">C29</text>
<text x="52.6" y="61.8">GND</text>
<text x="52.6" y="64.4">PCIe_CLK_P</text>
<text x="92.4" y="64.4">PCIe_nRST</text>
<text x="98.3" y="61.8">GND</text>
<text x="165.6" y="60.6">MP_2 LEDK1_2</text>
<text x="171.5" y="63.1">LEDK2_3</text>
<text x="174.5" y="65.6">VCI_4</text>
<text x="282.8" y="60">100n</text>
<text x="290.3" y="60">1uF</text>
<text x="301.8" y="60">100n</text>
<text x="309.3" y="60">1uF</text>
<text x="52.6" y="66.9">PCIe_CLK_N</text>
<text x="52.6" y="69.4">GND</text>
<text x="52.6" y="72">PCIe_RX_P</text>
<text x="91.2" y="66.9">VDAC_COMP</text>
<text x="91.4" y="72">CAM1_D0_N</text>
<text x="98.3" y="69.4">GND</text>
<text x="153" y="68.8">GND</text>
<text x="171.7" y="70.7">RESET_6</text>
<text x="171.9" y="68.2">IOVCC_5</text>
<text x="222" y="68.9" transform="rotate(-90 222 68.9)">GND</text>
<text x="283.8" y="67.5">GND</text>
<text x="302.9" y="67.5">GND</text>
<text x="52.6" y="74.5">PCIe_RX_N</text>
<text x="52.6" y="77.1">GND</text>
<text x="91.5" y="74.5">CAM1_D0_P</text>
<text x="98.3" y="77.1">GND</text>
<text x="178.4" y="73.3">7</text>
<text x="178.4" y="75.8">8</text>
<text x="225.7" y="77.1">+3.3V</text>
<text x="52.6" y="79.6">PCIe_TX_P</text>
<text x="52.6" y="82.1">PCIe_TX_N</text>
<text x="91.4" y="79.6">CAM1_D1_N</text>
<text x="91.5" y="82.1">CAM1_D1_P</text>
<text x="168.8" y="83.4">MIPI_0N_11</text>
<text x="168.9" y="80.9">MIPI_0P_10</text>
<text x="173.6" y="78.3">GND_9</text>
<text x="242.5" y="83.4">U7</text>
<text x="261.6" y="80.9">+2.8v</text>
<text x="282.3" y="83.9">C24</text>
<text x="290.2" y="83.9">C26</text>
<text x="292.1" y="79.6">+2.8v</text>
<text x="301.3" y="83.9">C28</text>
<text x="309.2" y="83.9">C30</text>
<text x="311.2" y="79.6">+2.8v</text>
<text x="52.6" y="84.7">GND</text>
<text x="52.6" y="87.2">CAM0_D0_N</text>
<text x="52.6" y="89.8">CAM0_D0_P</text>
<text x="92.6" y="87.2">CAM1_C_N</text>
<text x="92.7" y="89.8">CAM1_C_P</text>
<text x="98.3" y="84.7">GND</text>
<text x="168.9" y="88.5">MIPI_1P_13</text>
<text x="172.4" y="86">GND_12</text>
<text x="236" y="86">LP5907MFX-2.8</text>
<text x="239.3" y="89.8">IN</text>
<text x="244.6" y="89.8">OUT</text>
<text x="282.8" y="88">100n</text>
<text x="290.3" y="88">1uF</text>
<text x="301.8" y="88">100n</text>
<text x="309.3" y="88">1uF</text>
<text x="52.6" y="92.3">GND</text>
<text x="52.6" y="94.8">CAM0_D1_N</text>
<text x="91.4" y="94.8">CAM1_D2_N</text>
<text x="98.3" y="92.3">GND</text>
<text x="168.8" y="91">MIPI_1N_14</text>
<text x="172.4" y="93.6">GND_15</text>
<text x="226.9" y="93.4" transform="rotate(-90 226.9 93.4)">C20</text>
<text x="232.6" y="92.5" transform="rotate(-90 232.6 92.5)">10uF</text>
<text x="239.3" y="92.3">EN</text>
<text x="257.4" y="93.4" transform="rotate(-90 257.4 93.4)">C21</text>
<text x="263.1" y="92.5" transform="rotate(-90 263.1 92.5)">10uF</text>
<text x="283.8" y="95.4">GND</text>
<text x="302.9" y="95.4">GND</text>
<text x="52.6" y="97.4">CAM0_D1_P</text>
<text x="52.6" y="99.9">GND</text>
<text x="91.5" y="97.4">CAM1_D2_P</text>
<text x="98.3" y="99.9">GND</text>
<text x="171.3" y="98.7">CLKN_17</text>
<text x="171.4" y="96.1">CLKP_16</text>
<text x="172.4" y="101.2">GND_18</text>
<text x="244.7" y="96" transform="rotate(-90 244.7 96)">GND</text>
<text x="52.6" y="102.5">CAM0_C_N</text>
<text x="52.6" y="105">CAM0_C_P</text>
<text x="52.6" y="107.5">GND</text>
<text x="86.8" y="107.5">HDMI1_HOTPLUG</text>
<text x="91.4" y="102.5">CAM1_D3_N</text>
<text x="91.5" y="105">CAM1_D3_P</text>
<text x="167.8" y="106.3">MIPI_2N__20</text>
<text x="168.9" y="103.7">MIPI_2P_19</text>
<text x="52.6" y="110.1">HDMI1_TX2_P</text>
<text x="52.6" y="112.6">HDMI1_TX2_N</text>
<text x="91.8" y="110.1">HDMI1_SDA</text>
<text x="91.8" y="112.6">HDMI1_SCL</text>
<text x="168.8" y="113.9">MIPI_3N_23</text>
<text x="168.9" y="111.4">MIPI_3P_22</text>
<text x="172.4" y="108.8">GND_21</text>
<text x="229.6" y="108.9" transform="rotate(-90 229.6 108.9)">GND</text>
<text x="260.1" y="108.9" transform="rotate(-90 260.1 108.9)">GND</text>
<text x="52.6" y="115.2">GND</text>
<text x="52.6" y="117.7">HDMI1_TX1_P</text>
<text x="91.6" y="115.2">HDMI1_CEC</text>
<text x="91.6" y="117.7">HDMI0_CEC</text>
<text x="170.1" y="119">TP_INT_25</text>
<text x="172.4" y="116.4">GND_24</text>
<text x="52.6" y="120.2">HDMI1_TX1_N</text>
<text x="52.6" y="122.8">GND</text>
<text x="52.6" y="125.3">HDMI1_TX0_P</text>
<text x="86.8" y="120.2">HDMI0_HOTPLUG</text>
<text x="92.1" y="125.3">DSI0_D0_N</text>
<text x="98.3" y="122.8">GND</text>
<text x="169.5" y="121.5">TP_SDA_26</text>
<text x="169.5" y="124.1">TP_SCL_27</text>
<text x="201.3" y="120.8">GND</text>
<text x="52.6" y="127.9">HDMI1_TX0_N</text>
<text x="52.6" y="130.4">GND</text>
<text x="92.2" y="127.9">DSI0_D0_P</text>
<text x="98.3" y="130.4">GND</text>
<text x="167.3" y="126.6">TP_RESET_28</text>
<text x="167.5" y="131.7">TP_IOVCC_30</text>
<text x="170.1" y="129.1">TP_VCI_29</text>
<text x="257.4" y="126.6">+3.3V</text>
<text x="52.6" y="132.9">HDMI1_CLK_P</text>
<text x="52.6" y="135.5">HDMI1_CLK_N</text>
<text x="92.1" y="132.9">DSI0_D1_N</text>
<text x="92.2" y="135.5">DSI0_D1_P</text>
<text x="273.6" y="136.1">R14</text>
<text x="285" y="136.1">R15</text>
<text x="52.6" y="138">GND</text>
<text x="52.6" y="140.6">HDMI0_TX2_P</text>
<text x="52.6" y="143.1">HDMI0_TX2_N</text>
<text x="93.3" y="140.6">DSI0_C_N</text>
<text x="93.4" y="143.1">DSI0_C_P</text>
<text x="98.3" y="138">GND</text>
<text x="268.5" y="138">2.2K</text>
<text x="274" y="138">1%</text>
<text x="285" y="138">2.2K</text>
<text x="290.5" y="138">1%</text>
<text x="52.6" y="145.6">GND</text>
<text x="52.6" y="148.2">HDMI0_TX1_P</text>
<text x="92.1" y="148.2">DSI1_D0_N</text>
<text x="98.3" y="145.6">GND</text>
<text x="52.6" y="150.7">HDMI0_TX1_N</text>
<text x="52.6" y="153.3">GND</text>
<text x="52.6" y="155.8">HDMI0_TX0_P</text>
<text x="92.1" y="155.8">DSI1_D1_N</text>
<text x="92.2" y="150.7">DSI1_D0_P</text>
<text x="98.3" y="153.3">GND</text>
<text x="52.6" y="158.3">HDMI0_TX0_N</text>
<text x="52.6" y="160.9">GND</text>
<text x="92.2" y="158.3">DSI1_D1_P</text>
<text x="98.3" y="160.9">GND</text>
<text x="52.6" y="163.4">HDMI0_CLK_P</text>
<text x="52.6" y="166">HDMI0_CLK_N</text>
<text x="93.3" y="163.4">DSI1_C_N</text>
<text x="93.4" y="166">DSI1_C_P</text>
<text x="52.6" y="168.5">GND</text>
<text x="52.6" y="171">DSI1_D3_N</text>
<text x="52.6" y="173.6">DSI1_D3_P</text>
<text x="92.1" y="171">DSI1_D2_N</text>
<text x="92.2" y="173.6">DSI1_D2_P</text>
<text x="98.3" y="168.5">GND</text>
<text x="168.1" y="169.8">+5V</text>
<text x="176.2" y="173.6">SolderJumper_2_Bridged</text>
<text x="186.1" y="171">JP5</text>
<text x="221" y="172.3">L2</text>
<text x="253.1" y="173.6">SS34</text>
<text x="254.2" y="171">D5</text>
<text x="276.6" y="173.6">SolderJumper_2_Bridged</text>
<text x="286.5" y="171">JP6</text>
<text x="52.6" y="176.1">GND</text>
<text x="52.6" y="178.7">HDMI0_SCL</text>
<text x="91.8" y="178.7">HDMI0_SDA</text>
<text x="98.3" y="176.1">GND</text>
<text x="219.7" y="174.9">10uH</text>
<text x="201.9" y="182.5">C35</text>
<text x="201.9" y="185">2.2uF</text>
<text x="279.4" y="182.5">C36</text>
<text x="279.4" y="185">22uF</text>
<text x="42.5" y="189.4">GND</text>
<text x="108.6" y="189.4">GND</text>
<text x="197.5" y="193.2">GND</text>
<text x="247.2" y="195.2">+3.3V</text>
<text x="254.9" y="195.2">+3.3V</text>
<text x="275" y="193.2">GND</text>
<text x="177.4" y="199">+3.3V</text>
<text x="216.1" y="201.5">LM3630ATMX</text>
<text x="220.6" y="199">IC2</text>
<text x="212.6" y="206.6">SDA</text>
<text x="212.6" y="209.1">SCL</text>
<text x="227.5" y="206.6">PWM</text>
<text x="228.3" y="209.1">SEL</text>
<text x="260.4" y="206.6">JP7</text>
<text x="260.4" y="208.6">GPIO</text>
<text x="266" y="208.6">reference</text>
<text x="163.3" y="213.5">GPIO</text>
<text x="168.9" y="213.5">reference</text>
<text x="174.1" y="215.5">JP8</text>
<text x="212.6" y="211.7">SW</text>
<text x="212.6" y="214.2">HWEN</text>
<text x="228" y="214.2">OVP</text>
<text x="229.8" y="211.7">IN</text>
<text x="270.5" y="215.5">C37</text>
<text x="212.6" y="216.8">INTN</text>
<text x="212.6" y="219.3">GND</text>
<text x="226.4" y="216.8">ILED2</text>
<text x="226.4" y="219.3">ILED1</text>
<text x="270.5" y="218">1uF</text>
<text x="178.4" y="228.8">GND</text>
<text x="201.3" y="228.8">GND</text>
<text x="255.9" y="232.6">GND</text>
<text x="266.1" y="232.6">GND</text>
<text x="28.4" y="234.5">+5V</text>
<text x="33.7" y="251.6">GND</text>
<text x="45.1" y="251.6">GND</text>
<text x="66.7" y="251.6">GND</text>
<text x="91.4" y="267.1">TP6</text>
<text x="91.4" y="269.6">TestPoint</text>
<text x="108.6" y="275.8">GND</text>
</g>
<g font-size="1.3" fill="#840084">
<text x="74.4" y="47.5">Hirose</text>
<text x="65.3" y="49.8">2off</text>
<text x="70.3" y="49.8">DF40C-100DS-0.4V</text>
</g>
<g font-size="1.3">
<text x="281.4" y="52.1" transform="rotate(-90 281.4 52.1)">MIPI_TP_VCI</text>
<text x="300.5" y="52.1" transform="rotate(-90 300.5 52.1)">MIPI_TP_IOVCC</text>
<text x="185.4" y="59.2">LEDK1</text>
<text x="185.4" y="61.7">LEDK2</text>
<text x="185.4" y="64.2">MIPI_VCI</text>
<text x="111.6" y="70.6">CAM1_D0_N</text>
<text x="185.4" y="66.8">MIPI_IOVCC</text>
<text x="111.6" y="73.1">CAM1_D0_P</text>
<text x="111.6" y="78.2">CAM1_D1_N</text>
<text x="111.6" y="80.7">CAM1_D1_P</text>
<text x="185.4" y="82">DSI1_D0_N</text>
<text x="185.4" y="79.5">DSI1_D0_P</text>
<text x="281.4" y="80" transform="rotate(-90 281.4 80)">MIPI_VCI</text>
<text x="300.5" y="80" transform="rotate(-90 300.5 80)">MIPI_IOVCC</text>
<text x="30.9" y="85.8">CAM0_D0_N</text>
<text x="31" y="88.4">CAM0_D0_P</text>
<text x="111.8" y="85.8">CAM1_C_N</text>
<text x="111.8" y="88.4">CAM1_C_P</text>
<text x="185.4" y="89.6">DSI1_D1_N</text>
<text x="185.4" y="87.1">DSI1_D1_P</text>
<text x="30.9" y="93.4">CAM0_D1_N</text>
<text x="31" y="96">CAM0_D1_P</text>
<text x="111.8" y="93.4">CAM1_D2_N</text>
<text x="111.8" y="96">CAM1_D2_P</text>
<text x="185.4" y="94.7">DSI1_C_P</text>
<text x="30.5" y="101.1">CAM0_C_N</text>
<text x="111.6" y="101.1">CAM1_D3_N</text>
<text x="185.4" y="97.3">DSI1_C_N</text>
<text x="30.5" y="103.6">CAM0_C_P</text>
<text x="111.6" y="103.6">CAM1_D3_P</text>
<text x="111.8" y="106.1">HDMI1_HOTPLUG</text>
<text x="185.4" y="102.3">DSI1_D2_P</text>
<text x="185.4" y="104.9">DSI1_D2_N</text>
<text x="30.5" y="111.2">HDMI1_D2_N</text>
<text x="30.5" y="108.7">HDMI1_D2_P</text>
<text x="111.8" y="111.2">HDMI1_SCL</text>
<text x="111.8" y="108.7">HDMI1_SDA</text>
<text x="111.8" y="113.8">HDMI1_CEC</text>
<text x="185.4" y="110">DSI1_D3_P</text>
<text x="185.4" y="112.5">DSI1_D3_N</text>
<text x="30.5" y="118.8">HDMI1_D1_N</text>
<text x="30.5" y="116.3">HDMI1_D1_P</text>
<text x="111.8" y="118.8">HDMI0_HOTPLUG</text>
<text x="111.8" y="116.3">HDMI0_CEC</text>
<text x="30.5" y="123.9">HDMI1_D0_P</text>
<text x="111.7" y="123.9">DSI0_D0_N</text>
<text x="185.4" y="120.1">TOUCH_SDA</text>
<text x="185.4" y="122.7">TOUCH_SCL</text>
<text x="30.5" y="126.5">HDMI1_D0_N</text>
<text x="30.7" y="131.5">HDMI1_CK_P</text>
<text x="111.7" y="126.5">DSI0_D0_P</text>
<text x="111.8" y="131.5">DSI0_D1_N</text>
<text x="185.4" y="127.7">MIPI_TP_VCI</text>
<text x="185.4" y="130.3">MIPI_TP_IOVCC</text>
<text x="30.7" y="134.1">HDMI1_CK_N</text>
<text x="111.8" y="134.1">DSI0_D1_P</text>
<text x="262.9" y="132.8">GPIO_VREF</text>
<text x="30.5" y="141.7">HDMI0_D2_N</text>
<text x="30.5" y="139.2">HDMI0_D2_P</text>
<text x="111.8" y="139.2">DSI0_C_N</text>
<text x="111.8" y="141.7">DSI0_C_P</text>
<text x="295.2" y="143">TOUCH_SCL</text>
<text x="30.1" y="149.3">HDMI0_D1_N</text>
<text x="30.2" y="146.8">HDMI0_D1_P</text>
<text x="111.7" y="146.8">DSI1_D0_N</text>
<text x="111.7" y="149.3">DSI1_D0_P</text>
<text x="295.1" y="145.5">TOUCH_SDA</text>
<text x="30.5" y="154.4">HDMI0_D0_P</text>
<text x="111.7" y="154.4">DSI1_D1_N</text>
<text x="30.5" y="156.9">HDMI0_D0_N</text>
<text x="111.7" y="156.9">DSI1_D1_P</text>
<text x="30" y="164.6">HDMI0_CK_N</text>
<text x="30.1" y="162">HDMI0_CK_P</text>
<text x="111.8" y="162">DSI1_C_N</text>
<text x="111.8" y="164.6">DSI1_C_P</text>
<text x="30.5" y="172.2">DSI1_D3_P</text>
<text x="30.5" y="169.6">DSI1_D3_N</text>
<text x="111.8" y="172.2">DSI1_D2_P</text>
<text x="111.8" y="169.6">DSI1_D2_N</text>
<text x="30.5" y="177.3">HDMI0_SCL</text>
<text x="111.8" y="177.3">HDMI0_SDA</text>
<text x="159.7" y="179.8">BACKLIGHT_POWER_IN</text>
<text x="107.9" y="209">HDMI_5v</text>
<text x="194.3" y="207.7">TOUCH_SCL</text>
<text x="194.3" y="205.2">TOUCH_SDA</text>
<text x="237.7" y="215.4">LEDK1</text>
<text x="88.9" y="221.7">HDMI0_D2_N</text>
<text x="88.9" y="219.2">HDMI0_D2_P</text>
<text x="237.7" y="217.9">LEDK2</text>
<text x="88.9" y="224.3">HDMI0_D1_P</text>
<text x="88.9" y="226.8">HDMI0_D1_N</text>
<text x="88.9" y="229.3">HDMI0_D0_P</text>
<text x="88.9" y="231.9">HDMI0_D0_N</text>
<text x="69.5" y="238.2">HDMI_5v</text>
<text x="88.9" y="237">HDMI0_CK_N</text>
<text x="88.9" y="234.4">HDMI0_CK_P</text>
<text x="88.9" y="242">HDMI0_CEC</text>
<text x="88.9" y="249.7">HDMI0_SDA</text>
<text x="88.9" y="247.1">HDMI0_SCL</text>
<text x="88.9" y="257.3">HDMI0_HOTPLUG</text>
</g>
<g font-size="1.3" fill="#848400">
<text x="24.1" y="54.2">PCIE_CLK_nREQ</text>
<text x="116" y="56.7">USB2_N</text>
<text x="116" y="54.2">USBOTG_ID</text>
<text x="116" y="59.3">USB2_P</text>
<text x="187.1" y="58">BACKLIGHT_POWER</text>
<text x="27.7" y="64.4">PCIE_CLK_P</text>
<text x="116" y="64.4">PCIE_nRST</text>
<text x="27.7" y="66.9">PCIE_CLK_N</text>
<text x="28.8" y="72">PCIE_RX_P</text>
<text x="116" y="66.9">TV_OUT</text>
<text x="187.1" y="70.7">GPIO_23</text>
<text x="28.7" y="74.5">PCIE_RX_N</text>
<text x="187.1" y="75.8">DISPLAY_PWM</text>
<text x="187.1" y="73.3">DISPLAY_T</text>
<text x="29" y="82.1">PCIE_TX_N</text>
<text x="29.1" y="79.6">PCIE_TX_P</text>
<text x="193.4" y="119">GPIO_25</text>
<text x="201" y="126.6">GPIO_24</text>
<text x="250.3" y="146.9">TOUCH_SDA</text>
<text x="250.3" y="144.4">TOUCH_SCL</text>
<text x="302.6" y="177.4">BACKLIGHT_POWER</text>
</g>
<g font-size="1.3" fill="#a1a1a1">
<text x="115.3" y="214.7" transform="rotate(-90 115.3 214.7)">18</text>
<text x="120.7" y="214.2">J6</text>
<text x="106" y="219.5">1</text>
<text x="106" y="222">3</text>
<text x="108.5" y="220.6">D2+</text>
<text x="116.4" y="219.2" transform="rotate(-90 116.4 219.2)">+5V</text>
<text x="106" y="224.5">4</text>
<text x="106" y="227.1">6</text>
<text x="108.5" y="223.1">D2-</text>
<text x="108.5" y="225.7">D1+</text>
<text x="53.2" y="232.9">U6</text>
<text x="106" y="229.6">7</text>
<text x="106" y="232.2">9</text>
<text x="108.5" y="228.2">D1-</text>
<text x="108.5" y="230.7">D0+</text>
<text x="108.5" y="233.3">D0-</text>
<text x="47.6" y="238.5">1</text>
<text x="48.5" y="235.2">RT9742SNGV</text>
<text x="50" y="239.6">IN</text>
<text x="55.4" y="239.6">OUT</text>
<text x="60.3" y="238.5">2</text>
<text x="105.4" y="234.7">10</text>
<text x="105.4" y="237.2">12</text>
<text x="108.5" y="235.8">CK+</text>
<text x="108.5" y="238.4">CK-</text>
<text x="38.5" y="244.6">100n</text>
<text x="38.5" y="242.3">C18</text>
<text x="47.6" y="244.9">3</text>
<text x="50" y="246">GND</text>
<text x="71.5" y="244.6">100n</text>
<text x="71.5" y="242.3">C19</text>
<text x="105.4" y="242.3">13</text>
<text x="108.5" y="243.4">CEC</text>
<text x="105.4" y="247.4">15</text>
<text x="105.4" y="249.9">16</text>
<text x="108.5" y="248.5">SCL</text>
<text x="108.5" y="251.1">SDA</text>
<text x="105.4" y="255">14</text>
<text x="105.4" y="257.6">19</text>
<text x="108.5" y="256.1">UTILITY/HEAC+</text>
<text x="108.5" y="258.7">HPD/HEAC-</text>
<text x="110.2" y="267.4" transform="rotate(-90 110.2 267.4)">2</text>
<text x="111.4" y="264.9" transform="rotate(-90 111.4 264.9)">D2S</text>
<text x="112.8" y="267.4" transform="rotate(-90 112.8 267.4)">5</text>
<text x="113.9" y="264.9" transform="rotate(-90 113.9 264.9)">D1S</text>
<text x="115.3" y="267.4" transform="rotate(-90 115.3 267.4)">8</text>
<text x="116.4" y="264.9" transform="rotate(-90 116.4 264.9)">D0S</text>
<text x="117.9" y="268" transform="rotate(-90 117.9 268)">11</text>
<text x="119" y="264.9" transform="rotate(-90 119 264.9)">CKS</text>
<text x="120.4" y="268" transform="rotate(-90 120.4 268)">17</text>
<text x="121.5" y="264.9" transform="rotate(-90 121.5 264.9)">GND</text>
<text x="122.9" y="268.7" transform="rotate(-90 122.9 268.7)">SH2</text>
<text x="122.9" y="268.7" transform="rotate(-90 122.9 268.7)">SH1</text>
<text x="122.9" y="266.1" transform="rotate(-90 122.9 266.1)">3</text>
<text x="122.9" y="266.1" transform="rotate(-90 122.9 266.1)">4</text>
<text x="124.1" y="264.9" transform="rotate(-90 124.1 264.9)">SH</text>
<text x="113" y="272.6">690-019-298-412</text>
</g>
</svg>
